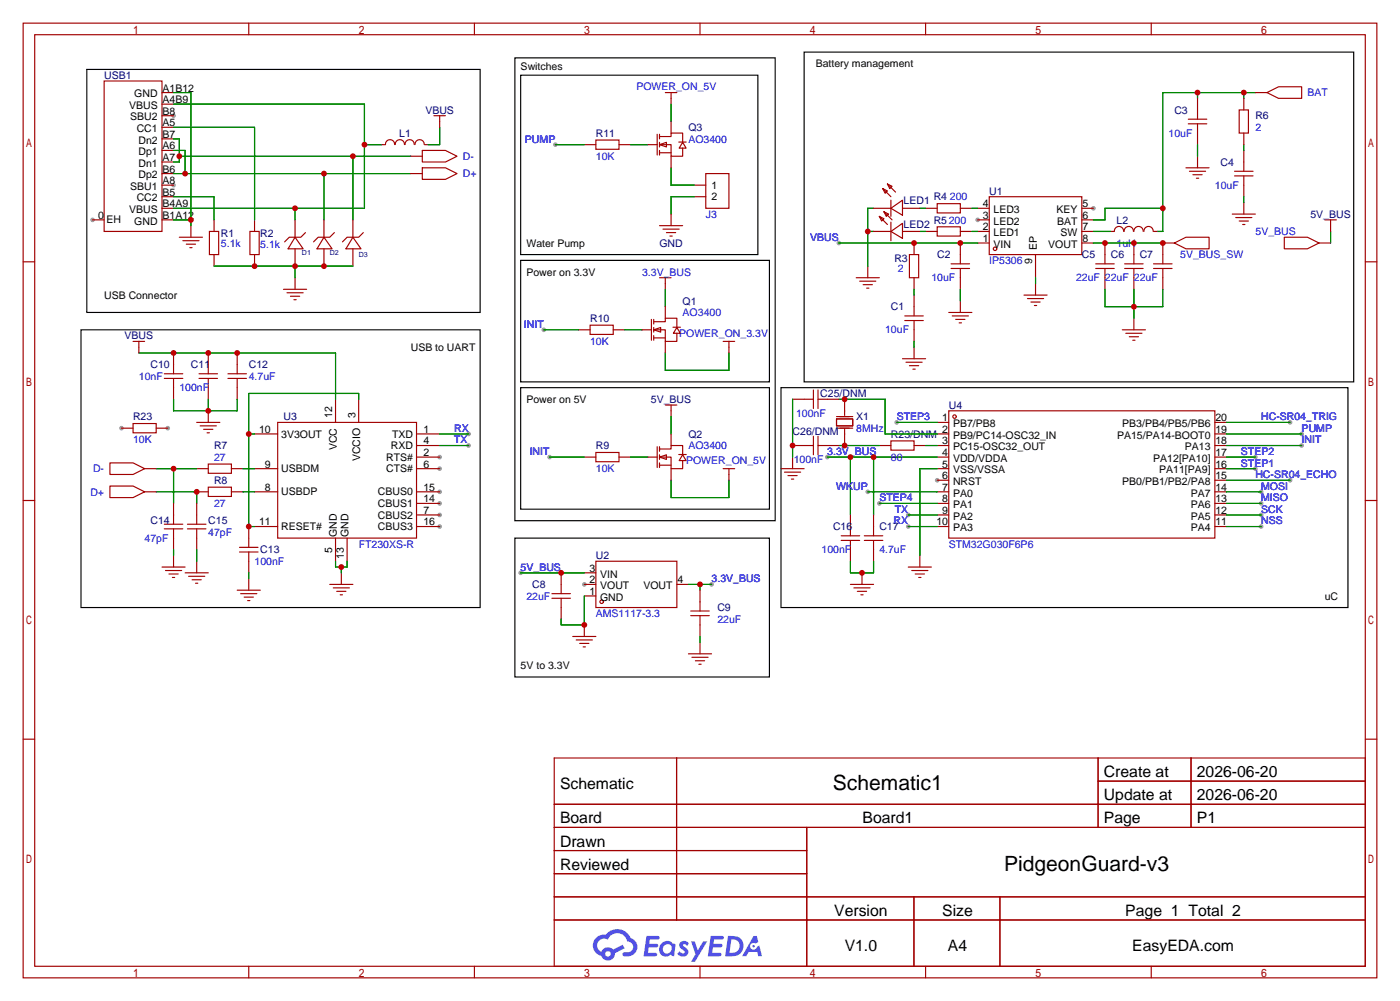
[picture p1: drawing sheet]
<svg xmlns="http://www.w3.org/2000/svg" width="307mm" height="220mm" viewBox="0 0 307 220" stroke-linecap="round" stroke-linejoin="round" font-family="sans-serif">
<g fill="#999">
<circle cx="205.7" cy="105.4" r=".51"/>
<circle cx="38.1" cy="25.4" r=".51"/>
<circle cx="38.1" cy="40.6" r=".51"/>
<circle cx="20.3" cy="48.3" r=".51"/>
<circle cx="96.5" cy="100.3" r=".51"/>
<circle cx="96.5" cy="102.9" r=".51"/>
<circle cx="96.5" cy="107.9" r=".51"/>
<circle cx="96.5" cy="110.5" r=".51"/>
<circle cx="96.5" cy="113" r=".51"/>
<circle cx="96.5" cy="115.6" r=".51"/>
<circle cx="214.6" cy="48.3" r=".51"/>
<circle cx="240" cy="45.7" r=".51"/>
<circle cx="128.3" cy="128.3" r=".51"/>
<circle cx="36.8" cy="94" r=".51"/>
<circle cx="26.7" cy="94" r=".51"/>
<circle cx="156.2" cy="128.3" r=".51"/>
<circle cx="181.6" cy="100.3" r=".51"/>
<circle cx="276.9" cy="115.6" r=".51"/>
<circle cx="276.9" cy="113" r=".51"/>
<circle cx="276.9" cy="110.5" r=".51"/>
<circle cx="276.9" cy="107.9" r=".51"/>
<circle cx="199.4" cy="113" r=".51"/>
<circle cx="199.4" cy="115.6" r=".51"/>
<circle cx="190.5" cy="107.9" r=".51"/>
<circle cx="283.2" cy="105.4" r=".51"/>
<circle cx="283.2" cy="92.7" r=".51"/>
<circle cx="275.6" cy="102.9" r=".51"/>
<circle cx="275.6" cy="100.3" r=".51"/>
<circle cx="196.8" cy="92.7" r=".51"/>
<circle cx="193" cy="110.5" r=".51"/>
<circle cx="285.7" cy="95.2" r=".51"/>
<circle cx="285.7" cy="97.8" r=".51"/>
<circle cx="121.9" cy="31.8" r=".51"/>
<circle cx="120.6" cy="100.3" r=".51"/>
<circle cx="102.9" cy="95.2" r=".51"/>
<circle cx="102.9" cy="97.8" r=".51"/>
<circle cx="114.3" cy="125.7" r=".51"/>
<circle cx="119.4" cy="72.4" r=".51"/>
<circle cx="184.1" cy="53.3" r=".51"/>
</g>
<g fill="none" stroke="#a10000" stroke-width=".25">
<path d="M5.1 5.1h297.2v209.5h-297.2zM7.6 7.6h292.1v204.5h-292.1zM54.6 5.1v2.5M104.1 5.1v2.5M153.7 5.1v2.5M203.2 5.1v2.5M252.7 5.1v2.5M5.1 57.5h2.5M299.7 57.5h2.6M5.1 109.9h2.5M299.7 109.9h2.6M5.1 162.2h2.5"/>
<path d="M121.7 166.4h178v45.7h-178zM121.7 176.5h178M148.5 166.4v35.5M241.1 166.4v15.2M241.1 171.4h58.6M261.5 166.4v15.2M299.7 162.2h2.6M121.7 181.6h178M121.7 186.7h55.4M121.7 196.8h178M121.7 191.8h55.4M177.1 181.6v30.5"/>
<path d="M200.6 196.8v15.3M219.5 196.8v15.3M54.6 212.1v2.5M104.1 212.1v2.5M121.7 201.9h178M153.7 212.1v2.5M203.2 212.1v2.5M252.7 212.1v2.5"/>
</g>
<g fill="#5487ff">
<path d="M149.4 206.8a1.3 1.3 0 0 1 1.8 .3l-.4 .6a.54 .54 0 0 0-.9-.3l.2 .3a1.28 1.28 0 0 1 .7 2 1.53 1.53 0 0 1-2.1-.3l.5-.6 .8 .4a.31 .31 0 0 0 .3-.2 .31 .31 0 0 0-.3-.4 1.12 1.12 0 0 1-.6-1.8z"/>
<path d="M151.7 206.6h.8l.7 2 1.2-2h.9l-2.7 4.5h-.9l1-1.6z"/>
<path d="M141.9 205.4h2.3a.46 .46 0 0 1 .5 .1 .46 .46 0 0 1 .1 .5l-.4 .2h-1.7l-.2 .9h1.7a.4 .4 0 0 1 .3 .5 .4 .4 0 0 1-.4 .3h-1.7l-.1 1.2h1.3a.46 .46 0 0 1 .5 .1 .46 .46 0 0 1 .1 .5l-.3 .2h-2.6z"/>
<path d="M156 205.4h2.3a.47 .47 0 0 1 .5 .1 .47 .47 0 0 1 .1 .5l-.4 .2h-1.7l-.1 .9h1.6a.4 .4 0 0 1 .3 .5 .4 .4 0 0 1-.4 .3h-1.7l-.1 1.2h1.3a.46 .46 0 0 1 .5 .1 .46 .46 0 0 1 .2 .5l-.4 .2h-2.6z"/>
<path d="M165.4 205.4h.7l.4 1.4-.6 .3a.75 .75 0 0 0-1.2 .3 .75 .75 0 0 0 .5 1.1 .75 .75 0 0 0 1-.7l.5-.3 .6 2.4h-.8l-.3-1h-1.8l-.6 1h-.9z"/>
<path d="M159.8 205.4l-.6 4.5h1.4a2.27 2.27 0 0 0 2.6-2.3 2.27 2.27 0 0 0-2.7-2.2zM160.6 206.2a1.5 1.5 0 0 1 1.8 1.5 1.5 1.5 0 0 1-2 1.4h-.2z"/>
<path d="M145.2 207.1a1.6 1.6 0 0 0-.3 2.2 1.6 1.6 0 0 0 2.3 .2l.8 .4 .3-2.5-.2-.2-.4-.1a1.58 1.58 0 0 0-2.5 0zM145.8 207.6a.98 .98 0 0 1 1.6 .4 .98 .98 0 0 1-1 1.3 .94 .94 0 0 1-.9-.7 .94 .94 0 0 1 .3-1z"/>
<path d="M130.9 205.8a2.37 2.37 0 0 0 1.1 4 1.54 1.54 0 0 0 1.8 1 1.54 1.54 0 0 0 1.2-1.6l2.2-1.1-.5-.7-2.1 1a1.57 1.57 0 0 0-2.6 .5 1.5 1.5 0 0 1-.7-2.1 1.5 1.5 0 0 1 2.2-.5 2.23 2.23 0 0 1 2.2-1.5 2.23 2.23 0 0 1 2 1.9 1.16 1.16 0 0 1 1.3 1.1 1.16 1.16 0 0 1-1.1 1.2h-.7a.47 .47 0 0 0-.6 .4 .47 .47 0 0 0 .5 .5 2.17 2.17 0 0 0 2.5-.9 2.17 2.17 0 0 0-.4-2.7l-.8-.4a3.2 3.2 0 0 0-5.4-.8l-1.1 .1zM132.9 209.4a.6 .6 0 0 1 1.2 0 .6 .6 0 0 1-1.2 0z"/>
<circle cx="165.4" cy="207.7" r=".28"/>
</g>
<g fill="none" stroke="#a10000" stroke-width=".25">
<path d="M22.9 17.8h12.7v33h-12.7zM35.6 20.3h2.5M35.6 22.9h2.5M35.6 25.4h2.5M35.6 27.9h2.5M35.6 30.5h2.5M35.6 33h2.5M35.6 35.6h2.5M35.6 38.1h2.5M83.8 31.8h.8M84.6 31.7a1.01 1.01 0 0 1 1-1 1.01 1.01 0 0 1 1 1M86.8 31.7a1.01 1.01 0 0 1 1-1.1 1.01 1.01 0 0 1 1 1.1"/>
<path d="M88.9 31.7a1.01 1.01 0 0 1 1-1.1 1.01 1.01 0 0 1 1 1.1M90.2 38.1h2.5M90.2 34.3h2.5M91.1 31.7a1.01 1.01 0 0 1 1-1 1.01 1.01 0 0 1 1 1M92.7 36.8h5.1l2.5 1.3-2.5 1.3h-5.1zM92.7 33h5.1l2.5 1.3-2.5 1.3h-5.1zM93.2 31.8h.8M95.2 25.4h2.6M96.5 25.4v2.5M128.3 31.8h2.5M130.8 30.7h5.1v2.1h-5.1zM135.9 31.8h2.5"/>
<path d="M142.2 31.8h2.1M144.3 29.5v4.5M144.8 31.8h2.5v2.5h2.6v-1.8M144.8 30h2.5v-.8h2.6v2M144.8 31.8l1.5-.6v1.1zM144.8 29.5v1M144.8 31.2v1.1M144.8 33v1M144.8 33.5h2.5M146 20.3h2.6M147.3 20.3v2.6M147.3 26.7v2.5"/>
<path d="M147.3 34.3v2.5M149 31.2h1.6M149.9 31.2l.7 1.3h-1.5zM154.9 38.1h5.1v7.6h-5.1zM260.3 36.8h5.1M260.9 26.2h4M260.9 27.2h4M261.1 37.6h3.6M261.9 38.4h2M262.6 39.1h.5M262.9 21.6v4.6M262.9 27.2v4.6"/>
<path d="M262.9 34.3v2.5M271 37.6h4.1M271 38.6h4.1M272 24.1h2.1v5.1h-2.1zM273 21.6v2.5M273 29.2v2.6M273 33v4.6M273 38.6v4.6M275.6 20.3h2.5M278.1 20.3l2.6-1.3h5.1v2.6h-5.1zM20.3 48.3h2.6M35.6 40.6h2.5"/>
<path d="M35.6 43.2h2.5M35.6 45.7h2.5M35.6 48.3h2.5M39.4 52.1h5M40.1 52.8h3.6M40.9 53.6h2M41.7 54.4h.5M41.9 49.5v2.6M46 50.8h2v5.1h-2zM47 48.3v2.5M47 55.9v2.5M54.9 50.8h2v5.1h-2z"/>
<path d="M55.9 48.3v2.5M55.9 55.9v2.5M64.8 52.1l1.7 2.5h-3.3zM64.8 48.3v3.8M64.8 54.6v3.8M67.1 51.1l-1.1 1h-2.5l-1 1M71.1 52.1l1.8 2.5h-3.3zM71.1 48.3v3.8M71.1 54.6v3.8M73.4 51.1l-1 1h-2.6l-1 1M77.5 52.1l1.7 2.5h-3.3zM77.5 48.3v3.8"/>
<path d="M77.5 54.6v3.8M79.8 51.1l-1.1 1h-2.5l-1 1M144.8 49.5h5.1M145.5 50.3h3.6M146.3 51.1h2M147.1 51.8h.5M147.3 47v2.5M152.4 40.6h2.5M152.4 43.2h2.5M190.5 58.4v2.6M191.8 45.7h3.8M191.8 50.8h3.8"/>
<path d="M193 47.5l1.1 .5-.6 .5zM193 47.5l1.8 1.8M193.8 41.4l1 .5-.5 .5zM193.8 41.4l1.8 1.8M194.1 46.5l1 .5-.5 .5zM194.1 46.5l1.7 1.8M194.8 40.4l1 .5-.5 .5zM194.8 40.4l1.8 1.8M195.6 45.7l2.5-1.8v3.3zM195.6 50.8l2.5-1.8v3.3zM195.6 43.9v3.6M195.6 48.8v4"/>
<path d="M198.1 45.7h3.8M198.1 50.8h3.8M199.6 55.9h2.1v5.1h-2.1zM200.7 53.3v2.6M203.2 45.7h2.5M203.2 50.8h2.5M205.7 44.7h5.1v2h-5.1zM205.7 49.8h5.1v2h-5.1zM208.8 57.9h4.1M208.8 58.9h4.1M210.8 45.7h2.6M210.8 50.8h2.6"/>
<path d="M210.8 53.3v4.6M210.8 58.9v4.6M214.6 45.7h2.6M214.6 48.3h2.6M214.6 53.3h2.6M214.6 50.8h2.6M217.2 43.2h20.3v12.7h-20.3zM227.3 55.9v5.1M237.5 45.7h2.5M237.5 48.3h2.5M237.5 53.3h2.5M237.5 50.8h2.5"/>
<path d="M240.5 57.9h4.1M240.5 58.9h4.1M242.6 53.3v4.6M242.6 58.9v4.6M243.8 50.8h.8M244.6 50.8a1.01 1.01 0 0 1 1-1.1 1.01 1.01 0 0 1 1.1 1.1M246.8 50.8a1.01 1.01 0 0 1 1-1.1 1.01 1.01 0 0 1 1 1.1M246.9 57.9h4.1M246.9 58.9h4.1M248.9 53.3v4.6M248.9 58.9v4.6M248.9 50.8a1.01 1.01 0 0 1 1-1.1 1.01 1.01 0 0 1 1.1 1.1"/>
<path d="M251.1 50.8a1.01 1.01 0 0 1 1-1.1 1.01 1.01 0 0 1 1.1 1.1M253.2 50.8h.8M253.2 57.9h4.1M253.2 58.9h4.1M255.3 58.9v4.6M257.8 53.3l2.5-1.2h5.1v2.5h-5.1zM257.8 53.3h-2.5v4.6M270.5 47h5.1M271.3 47.8h3.5M272 48.5h2.1M272.8 49.3h.5M273 44.4v2.6"/>
<path d="M281.9 52.1h5.1l2.6 1.2-2.6 1.3h-5.1zM289.6 53.3h2.5M290.8 48.3h2.6M292.1 48.3v2.5M29.2 74.9h2.5M30.5 74.9v2.6M38.1 77.5v4.5M45.7 77.5v4.5M52.1 77.5v4.5M62.2 63.5h5.1M63 64.3h3.5M63.8 65h2"/>
<path d="M64.5 65.8h.5M64.8 61v2.5M127 72.4h2.5M129.5 71.4h5.1v2h-5.1zM134.6 72.4h2.6M141 72.4h2M143 70.1v4.6M143.5 72.4h2.5v2.5h2.6v-1.7M143.5 70.6h2.5v-.8h2.6v2.1M143.5 72.4l1.5-.5v1zM143.5 70.1v1M143.5 71.9v1"/>
<path d="M143.5 73.7v1M143.5 74.2h2.5M144.8 61h2.5M146 61v2.5M146 67.3v2.5M146 74.9v2.6M147.7 71.8h1.7M148.6 71.9l.8 1.3h-1.6zM158.7 74.9h2.6M160 74.9v2.6M188 61h5M188.7 61.7h3.6"/>
<path d="M189.5 62.5h2M190.2 63.2h.6M198.1 78.7h5.1M198.6 69.3h4.1M198.6 70.4h4.1M198.9 79.5h3.5M200.7 61v2.5M200.7 64.8v4.5M200.7 70.4v4.5M200.7 76.2v2.5M208.3 68.6h5.1M209 69.3h3.6"/>
<path d="M209.8 70.1h2M210.6 70.9h.5M210.8 66v2.6M224.8 64.8h5.1M225.6 65.5h3.5M226.3 66.3h2M227.1 67.1h.5M227.3 62.2v2.6M246.4 72.4h5.1M247.1 73.2h3.6M247.9 73.9h2M248.7 74.7h.5"/>
<path d="M248.9 69.8v2.6M26.7 94h2.5M29.2 93h5.1v2h-5.1zM34.3 94h2.5M36.1 82h4M36.1 83.1h4M38.1 83.1v4.5M43.2 92.7h5.1M43.7 82h4.1M43.7 83.1h4.1M43.9 93.5h3.6M44.7 94.2h2"/>
<path d="M45.5 95h.5M45.7 83.1v4.5M45.7 90.2v2.5M50 82h4.1M50 83.1h4.1M52.1 83.1v4.5M55.9 95.2h5.1M61 92.7h30.4v25.4h-30.4zM73.7 87.6v5.1M78.7 87.6v5.1M91.4 95.2h5.1M91.4 97.8h5.1"/>
<path d="M130.8 99.3h5.1v2h-5.1zM144.3 98v4.6M144.8 98.6h2.5v-.8h2.6v2M144.8 98v1.1M144.8 99.8v1M146 88.9h2.6M147.3 88.9v2.5M147.3 95.2v2.6M149 99.8h1.6M149.9 99.8l.7 1.3h-1.5zM174 97.8h4.6M174 87.6h4.6"/>
<path d="M178.6 85.6v4.1M178.6 95.8v4M179.6 97.8h4.5M179.6 87.6h4.5M179.6 85.6v4.1M179.6 95.8v4M183.6 91.9h3.6v1.6h-3.6zM183.6 91.4h3.6M183.6 94h3.6M185.4 87.6v3.6M185.4 94.2v3.6M193 97.8h2.6"/>
<path d="M195.6 96.8h5.1v2h-5.1zM199.6 80.3h2.1M200.4 81h.5M200.7 97.8h2.5M205.7 92.7h2.6M205.7 95.2h2.6M205.7 97.8h2.6M208.3 90.2h58.4v27.9h-58.4zM266.7 92.7h2.5M266.7 95.2h2.5M266.7 97.8h2.5M24.1 101.6h5.1l2.5 1.3-2.5 1.2h-5.1z"/>
<path d="M24.1 106.7h5.1l2.5 1.2-2.5 1.3h-5.1zM31.7 102.9h2.6M31.7 107.9h2.6M36.1 115.1h4M36.1 116.1h4M38.1 110.5v4.6M38.1 116.1v4.5M41.1 115.1h4.1M41.1 116.1h4.1M43.2 102.9h2.5M43.2 107.9h2.5M43.2 110.5v4.6"/>
<path d="M43.2 116.1v4.5M45.7 101.9h5.1v2h-5.1zM45.7 106.9h5.1v2.1h-5.1zM50.8 102.9h2.5M50.8 107.9h2.5M54.6 115.6v4.5M55.9 102.9h5.1M55.9 107.9h5.1M55.9 115.6h5.1M73.7 118.1v5.1M76.2 118.1v5.1M91.4 100.3h5.1"/>
<path d="M91.4 102.9h5.1M91.4 107.9h5.1M91.4 110.5h5.1M91.4 113h5.1M91.4 115.6h5.1M128.3 100.3h2.5M135.9 100.3h2.5M142.2 100.3h2.1M144.8 100.3h2.5v2.6h2.6v-1.8M144.8 100.3l1.5-.5v1zM144.8 101.6v1M144.8 102.1h2.5"/>
<path d="M147.3 102.9v2.5M158.7 102.9h2.6M160 102.9v2.5M171.4 102.9h5.1M172.2 103.6h3.6M173 104.4h2M173.7 105.2h.5M174 100.3v2.6M184.7 117.6h4M184.7 118.6h4M186.7 113v4.6M186.7 118.6v4.6"/>
<path d="M189.7 117.6h4.1M189.7 118.6h4.1M191.8 113v4.6M191.8 118.6v4.6M205.7 100.3h2.6M205.7 102.9h2.6M205.7 105.4h2.6M205.7 107.9h2.6M205.7 110.5h2.6M205.7 113h2.6M205.7 115.6h2.6M266.7 100.3h2.5"/>
<path d="M266.7 102.9h2.5M266.7 105.4h2.5M266.7 107.9h2.5M266.7 110.5h2.5M266.7 113h2.5M266.7 115.6h2.5M35.6 124.5h5M36.3 125.2h3.6M37.1 126h2M37.8 126.7h.6M38.1 121.9v2.6M40.6 125.7h5.1"/>
<path d="M41.4 126.5h3.6M42.2 127.3h2M42.9 128h.5M43.2 123.2v2.5M52.1 129.5h5M52.6 120.1h4M52.6 121.2h4M52.8 130.3h3.6M53.6 131.1h2M54.4 131.8h.5M54.6 121.2v4.5M54.6 127v2.5"/>
<path d="M72.4 128.3h5.1M73.2 129h3.5M73.9 129.8h2M74.7 130.6h.5M74.9 125.7v2.6M121.2 130.3h4M121.2 131.3h4M123.2 125.7v4.6M123.2 131.3v4.6M125.7 139.7h5.1M128.3 128.3h2.5M128.3 130.8h2.5"/>
<path d="M128.3 125.7h2.5M128.3 137.2v2.5M130.8 123.2h17.8v10.1h-17.8zM148.6 128.3h2.5M151.6 134.1h4.1M151.6 135.1h4.1M153.7 129.5v4.6M153.7 135.1v4.6M186.7 128.3h5.1M187.5 129h3.5M188.2 129.8h2M189 130.6h.5"/>
<path d="M189.2 125.7v2.6M199.4 124.5h5.1M200.2 125.2h3.5M200.9 126h2M201.7 126.7h.5M201.9 121.9v2.6M126.5 140.5h3.5M127.3 141.2h2M128 142h.5M151.1 143.5h5.1M151.9 144.3h3.5M152.7 145h2"/>
<path d="M153.4 145.8h.5M153.7 141v2.5"/>
<circle cx="218.4" cy="54.6" r=".38"/>
<circle cx="209.5" cy="91.4" r=".38"/>
<circle cx="132.1" cy="132.1" r=".38"/>
</g>
<path d="M19 15.2h86.4v53.4h-86.4zM113 12.7h57.2v101.6h-57.2zM114.3 16.5h52.1v39.4h-52.1zM176.5 11.4h120.7v72.4h-120.7zM114.3 57.1h54.6v26.7h-54.6zM17.8 72.4h87.6v60.9h-87.6zM114.3 85.1h54.6v26.7h-54.6zM171.4 85.1h124.5v48.2h-124.5zM113 118.1h55.9v30.5h-55.9z" fill="none" stroke="#000" stroke-width=".25"/>
<g fill="none" stroke="#008700" stroke-width=".25">
<path d="M38.1 20.3h3.8v29.2M38.1 22.9h41.9v22.8h-41.9M38.1 30.5h1.3v5.1h-1.3M38.1 38.1h52.1M38.1 33h2.5v5.1M38.1 27.9h17.8v20.4M39.4 34.3h50.8M71.1 38.1v10.2M77.5 34.3v14M80 31.8h3.8M96.5 27.9v3.9h-2.5M121.9 31.8h6.4"/>
<path d="M138.4 31.8h3.8M147.3 22.9v3.8M147.3 36.8v3.8h5.1M262.9 20.3v1.3M262.9 31.8v2.5M273 20.3v1.3M273 31.8v1.2M275.6 20.3h-20.3v30.5h-1.3M38.1 48.3h3.8M38.1 43.2h8.9v5.1M47 58.4h30.5M64.8 45.7v2.6"/>
<path d="M64.8 58.4v2.6M152.4 43.2h-5.1v3.8M184.1 53.3h30.5M190.5 50.8h1.3M191.8 45.7h-1.3v12.7M201.9 45.7h1.3M201.9 50.8h1.3M213.4 45.7h1.2M213.4 50.8h1.2M240 50.8h3.8M240 53.3h15.3M255.3 45.7h-12.7v2.6h-2.6"/>
<path d="M273 43.2v1.2M292.1 50.8v2.5M30.5 77.5h43.2v10.1M119.4 72.4h7.6M137.2 72.4h3.8M146 77.5v3.8h14v-3.8M146 63.5v3.8M200.7 63.5v1.3M200.7 74.9v1.3M210.8 63.5v2.5M227.3 61v1.2M242.6 63.5v3.8h12.7v-3.8"/>
<path d="M248.9 63.5v6.3M38.1 87.6v2.6h14v-2.6M45.7 87.6v2.6M54.6 95.2h1.3M78.7 87.6v-1.2h-24.1v29.2h1.3M96.5 95.2h6.4M96.5 97.8h6.4M147.3 91.4v3.8M174 87.6v12.7M184.1 87.6h10.2v7.6h11.4M184.1 97.8h8.9M196.8 92.7h8.9"/>
<path d="M203.2 97.8h2.5M269.2 92.7h14M269.2 95.2h16.6M269.2 97.8h16.6M34.3 102.9h8.9M34.3 107.9h8.9v2.6M38.1 102.9v7.6M53.3 102.9h2.6M53.3 107.9h2.6M120.6 100.3h7.7M138.4 100.3h3.8M147.3 105.4v3.8h12.7v-3.8"/>
<path d="M181.6 100.3h24.1M186.7 100.3v12.7M190.5 107.9h15.2M191.8 100.3v12.7M193 110.5h12.7M199.4 115.6h6.3M199.4 113h6.3M205.7 102.9h-3.8v19M269.2 100.3h6.4M269.2 102.9h6.4M269.2 115.6h7.7M269.2 113h7.7"/>
<path d="M269.2 110.5h7.7M269.2 107.9h7.7M269.2 105.4h14M38.1 120.6v1.3M43.2 120.6v2.6M54.6 125.7v1.3M73.7 123.2v1.3h2.5v-1.3M74.9 124.5v1.2M114.3 125.7h14M128.3 130.8v6.4h-5.1v-1.3M151.1 128.3h5.1M153.7 128.3v1.2"/>
<path d="M153.7 139.7v1.3M186.7 123.2v2.5h5.1v-2.5"/>
</g>
<g fill="#c00">
<circle cx="41.9" cy="48.3" r=".63"/>
<circle cx="273.1" cy="20.3" r=".63"/>
<circle cx="262.9" cy="20.3" r=".63"/>
<circle cx="255.3" cy="45.7" r=".63"/>
<circle cx="74.9" cy="124.5" r=".63"/>
<circle cx="153.7" cy="128.3" r=".63"/>
<circle cx="191.8" cy="100.3" r=".63"/>
<circle cx="186.7" cy="100.3" r=".63"/>
<circle cx="189.2" cy="125.7" r=".63"/>
<circle cx="54.6" cy="115.6" r=".63"/>
<circle cx="54.6" cy="95.2" r=".63"/>
<circle cx="39.4" cy="34.3" r=".63"/>
<circle cx="77.5" cy="34.3" r=".63"/>
<circle cx="40.6" cy="38.1" r=".63"/>
<circle cx="71.1" cy="38.1" r=".63"/>
<circle cx="38.1" cy="102.9" r=".63"/>
<circle cx="43.2" cy="107.9" r=".63"/>
<circle cx="52.1" cy="77.5" r=".63"/>
<circle cx="45.7" cy="77.5" r=".63"/>
<circle cx="38.1" cy="77.5" r=".63"/>
<circle cx="190.5" cy="50.8" r=".63"/>
<circle cx="45.7" cy="90.2" r=".63"/>
<circle cx="123.2" cy="125.7" r=".63"/>
<circle cx="128.3" cy="137.2" r=".63"/>
<circle cx="242.6" cy="53.3" r=".63"/>
<circle cx="248.9" cy="53.3" r=".63"/>
<circle cx="255.3" cy="53.3" r=".63"/>
<circle cx="248.9" cy="67.3" r=".63"/>
<circle cx="64.8" cy="58.4" r=".63"/>
<circle cx="71.1" cy="58.4" r=".63"/>
<circle cx="55.9" cy="58.4" r=".63"/>
<circle cx="200.7" cy="53.3" r=".63"/>
<circle cx="210.8" cy="53.3" r=".63"/>
<circle cx="80" cy="31.7" r=".63"/>
<circle cx="64.8" cy="45.7" r=".63"/>
<circle cx="185.4" cy="87.6" r=".63"/>
<circle cx="185.4" cy="97.8" r=".63"/>
<circle cx="174" cy="97.8" r=".63"/>
</g>
<g font-size="4.6">
<text x="182.9" y="173.5">Schematic1</text>
<text x="220.4" y="191.3">PidgeonGuard-v3</text>
</g>
<g font-size="3.5">
<text x="122.9" y="173.1">Schematic</text>
<text x="242.3" y="170.6">Create at</text>
<text x="262.7" y="170.6">2026-06-20</text>
<text x="242.3" y="175.7">Update at</text>
<text x="262.7" y="175.7">2026-06-20</text>
<text x="122.9" y="180.7">Board</text>
<text x="122.9" y="185.8">Drawn</text>
<text x="189.3" y="180.7">Board1</text>
<text x="242.3" y="180.7">Page</text>
<text x="262.7" y="180.7">P1</text>
<text x="122.9" y="190.9">Reviewed</text>
<text x="183.1" y="201.1">Version</text>
<text x="206.8" y="201.1">Size</text>
<text x="247" y="201.1">Page 1 Total 2</text>
<text x="185.4" y="208.7">V1.0</text>
<text x="208.1" y="208.7">A4</text>
<text x="248.6" y="208.7">EasyEDA.com</text>
</g>
<g font-size="2.3" fill="#000080">
<text x="22.9" y="17.3">USB1</text>
<text x="93.4" y="24.9">VBUS</text>
<text x="151.1" y="28.7">Q3</text>
<text x="257.8" y="24.9">C3</text>
<text x="275.6" y="26.2">R6</text>
<text x="87.6" y="30">L1</text>
<text x="130.8" y="30">R11</text>
<text x="268" y="36.4">C4</text>
<text x="198.4" y="44.7">LED1</text>
<text x="205" y="44">R4</text>
<text x="217.2" y="42.7">U1</text>
<text x="287.7" y="47.8">5V_BUS</text>
<text x="48.5" y="52.1">R1</text>
<text x="57.1" y="52.1">R2</text>
<text x="198.4" y="50.1">LED2</text>
<text x="205" y="49.1">R5200</text>
<text x="245.1" y="49.1">L2</text>
<text x="144.8" y="54.1">GND</text>
<text x="196.3" y="57.4">R3</text>
<text x="205.7" y="56.7">C2</text>
<text x="237.5" y="56.7">C5</text>
<text x="243.8" y="56.7">C6</text>
<text x="250.2" y="56.7">C7</text>
<text x="129.5" y="70.7">R10</text>
<text x="149.9" y="66.8">Q1</text>
<text x="195.6" y="68.1">C1</text>
<text x="27.3" y="74.5">VBUS</text>
<text x="33" y="80.8">C10</text>
<text x="41.9" y="80.8">C11</text>
<text x="54.6" y="80.8">C12</text>
<text x="142.9" y="88.4">5V_BUS</text>
<text x="180.1" y="87.2">C25/DNM</text>
<text x="208.3" y="89.7">U4</text>
<text x="29.2" y="92.2">R23</text>
<text x="62.2" y="92.2">U3</text>
<text x="174" y="95.5">C26/DNM</text>
<text x="188" y="92.2">X1</text>
<text x="47" y="98.6">R7</text>
<text x="130.8" y="98.6">R9</text>
<text x="151.1" y="96.1">Q2</text>
<text x="195.6" y="96.1">R23/DNM</text>
<text x="47" y="106.2">R8</text>
<text x="33" y="115.1">C14</text>
<text x="45.7" y="115.1">C15</text>
<text x="182.9" y="116.4">C16</text>
<text x="193" y="116.4">C17</text>
<text x="57.1" y="121.5">C13</text>
<text x="130.8" y="122.7">U2</text>
<text x="116.8" y="129.1">C8</text>
<text x="157.5" y="134.2">C9</text>
</g>
<g font-size="2.3">
<text x="114.3" y="15.3">Switches</text>
<text x="179.1" y="14.8">Battery management</text>
<text x="28.3" y="23.9">VBUS</text>
<text x="29.5" y="21.4">GND</text>
<text x="35.7" y="20.1">A1B12</text>
<text x="35.7" y="22.6">A4B9</text>
<text x="28.6" y="26.4">SBU2</text>
<text x="30" y="29">CC1</text>
<text x="35.7" y="25.2">B8</text>
<text x="35.7" y="27.7">A5</text>
<text x="30.4" y="31.5">Dn2</text>
<text x="30.4" y="34.1">Dp1</text>
<text x="35.7" y="30.3">B7</text>
<text x="35.7" y="32.8">A6</text>
<text x="35.7" y="35.3">A7</text>
<text x="28.6" y="41.7">SBU1</text>
<text x="30.4" y="36.6">Dn1</text>
<text x="30.4" y="39.1">Dp2</text>
<text x="35.7" y="37.9">B6</text>
<text x="35.7" y="40.4">A8</text>
<text x="156.2" y="41.4">1</text>
<text x="28.3" y="46.8">VBUS</text>
<text x="30" y="44.2">CC2</text>
<text x="35.7" y="43">B5</text>
<text x="35.7" y="45.5">B4A9</text>
<text x="156.2" y="44">2</text>
<text x="215.8" y="45.5">4</text>
<text x="218.1" y="46.8">LED3</text>
<text x="231.9" y="46.8">KEY</text>
<text x="237.6" y="45.5">5</text>
<text x="21.6" y="48">0</text>
<text x="23.4" y="49">EH</text>
<text x="29.5" y="49.3">GND</text>
<text x="35.7" y="48">B1A12</text>
<text x="215.8" y="53.1">1</text>
<text x="215.8" y="50.6">2</text>
<text x="215.8" y="48">3</text>
<text x="218.1" y="51.8">LED1</text>
<text x="218.1" y="49.3">LED2</text>
<text x="232.1" y="49.3">BAT</text>
<text x="232.8" y="51.8">SW</text>
<text x="237.6" y="48">6</text>
<text x="237.6" y="50.6">7</text>
<text x="237.6" y="53.1">8</text>
<text x="115.6" y="54.1">Water Pump</text>
<text x="218.1" y="54.4">VIN</text>
<text x="226.6" y="57.9" transform="rotate(-90 226.6 57.9)">9</text>
<text x="227.6" y="54.9" transform="rotate(-90 227.6 54.9)">EP</text>
<text x="230.1" y="54.4">VOUT</text>
<text x="22.9" y="65.6">USB Connector</text>
<text x="115.6" y="60.5">Power on 3.3V</text>
<text x="90.2" y="77">USB to UART</text>
<text x="115.6" y="88.4">Power on 5V</text>
<text x="56.9" y="95">10</text>
<text x="72.9" y="91.7" transform="rotate(-90 72.9 91.7)">12</text>
<text x="78" y="91.7" transform="rotate(-90 78 91.7)">3</text>
<text x="93" y="95">1</text>
<text x="206.9" y="92.5">1</text>
<text x="206.9" y="95">2</text>
<text x="209.2" y="93.8">PB7/PB8</text>
<text x="246.4" y="93.8">PB3/PB4/PB5/PB6</text>
<text x="266.8" y="95">19</text>
<text x="266.8" y="92.5">20</text>
<text x="61.7" y="96">3V3OUT</text>
<text x="74" y="98.8" transform="rotate(-90 74 98.8)">VCC</text>
<text x="79" y="101.3" transform="rotate(-90 79 101.3)">VCCIO</text>
<text x="84.8" y="101.1">RTS#</text>
<text x="85.8" y="98.6">RXD</text>
<text x="86.1" y="96">TXD</text>
<text x="93" y="97.6">4</text>
<text x="93" y="100.1">2</text>
<text x="206.9" y="97.6">3</text>
<text x="206.9" y="100.1">4</text>
<text x="209.2" y="96.3">PB9/PC14-OSC32_IN</text>
<text x="209.2" y="98.8">PC15-OSC32_OUT</text>
<text x="209.2" y="101.4">VDD/VDDA</text>
<text x="245.2" y="96.3">PA15/PA14-BOOT0</text>
<text x="253.2" y="101.4">PA12[PA10]</text>
<text x="260.1" y="98.8">PA13</text>
<text x="266.8" y="100.1">17</text>
<text x="266.8" y="97.6">18</text>
<text x="58.2" y="102.6">9</text>
<text x="58.2" y="107.7">8</text>
<text x="61.7" y="103.7">USBDM</text>
<text x="84.8" y="103.7">CTS#</text>
<text x="93" y="102.6">6</text>
<text x="93" y="107.7">15</text>
<text x="206.9" y="102.6">5</text>
<text x="206.9" y="105.2">6</text>
<text x="206.9" y="107.7">7</text>
<text x="209.2" y="103.9">VSS/VSSA</text>
<text x="209.2" y="106.5">NRST</text>
<text x="246.4" y="106.5">PB0/PB1/PB2/PA8</text>
<text x="254.5" y="103.9">PA11[PA9]</text>
<text x="266.8" y="107.7">14</text>
<text x="266.8" y="105.2">15</text>
<text x="266.8" y="102.6">16</text>
<text x="61.7" y="108.7">USBDP</text>
<text x="83" y="108.7">CBUS0</text>
<text x="83" y="111.3">CBUS1</text>
<text x="83" y="113.8">CBUS2</text>
<text x="93" y="110.3">14</text>
<text x="93" y="112.8">7</text>
<text x="206.9" y="110.3">8</text>
<text x="206.9" y="112.8">9</text>
<text x="209.2" y="109">PA0</text>
<text x="209.2" y="111.5">PA1</text>
<text x="261.4" y="111.5">PA6</text>
<text x="261.4" y="109">PA7</text>
<text x="266.8" y="112.8">12</text>
<text x="266.8" y="110.3">13</text>
<text x="56.9" y="115.3">11</text>
<text x="61.7" y="116.4">RESET#</text>
<text x="74" y="117.8" transform="rotate(-90 74 117.8)">GND</text>
<text x="76.5" y="117.8" transform="rotate(-90 76.5 117.8)">GND</text>
<text x="83" y="116.4">CBUS3</text>
<text x="93" y="115.3">16</text>
<text x="205.6" y="115.3">10</text>
<text x="209.2" y="114.1">PA2</text>
<text x="209.2" y="116.6">PA3</text>
<text x="261.4" y="116.6">PA4</text>
<text x="261.4" y="114.1">PA5</text>
<text x="266.8" y="115.3">11</text>
<text x="72.9" y="121.4" transform="rotate(-90 72.9 121.4)">5</text>
<text x="75.5" y="122.7" transform="rotate(-90 75.5 122.7)">13</text>
<text x="129.4" y="125.5">3</text>
<text x="129.4" y="130.6">1</text>
<text x="129.4" y="128">2</text>
<text x="131.7" y="131.9">GND</text>
<text x="131.7" y="129.3">VOUT</text>
<text x="131.7" y="126.8">VIN</text>
<text x="141.2" y="129.3">VOUT</text>
<text x="148.7" y="128">4</text>
<text x="290.8" y="131.6">uC</text>
<text x="114.3" y="146.9">5V to 3.3V</text>
</g>
<g font-size="2.3" fill="#00f">
<text x="139.7" y="19.9">POWER_ON_5V</text>
<text x="287" y="21.1">BAT</text>
<text x="275.6" y="28.7">2</text>
<text x="101.6" y="35.1">D-</text>
<text x="115.2" y="31.3">PUMP</text>
<text x="130.8" y="35.1">10K</text>
<text x="151.1" y="31.3">AO3400</text>
<text x="256.5" y="30">10uF</text>
<text x="101.6" y="38.9">D+</text>
<text x="266.7" y="41.4">10uF</text>
<text x="154.9" y="47.8">J3</text>
<text x="208.5" y="44">200</text>
<text x="177.9" y="52.9">VBUS</text>
<text x="275.6" y="51.6">5V_BUS</text>
<text x="48.5" y="54.1">5.1k</text>
<text x="57.1" y="54.4">5.1k</text>
<text x="197.1" y="59.7">2</text>
<text x="217.2" y="58">IP5306</text>
<text x="245.1" y="54.1">1uH</text>
<text x="259.1" y="56.7">5V_BUS_SW</text>
<text x="141" y="60.5">3.3V_BUS</text>
<text x="204.5" y="61.8">10uF</text>
<text x="236.2" y="61.8">22uF</text>
<text x="242.6" y="61.8">22uF</text>
<text x="248.9" y="61.8">22uF</text>
<text x="115" y="71.9">INIT</text>
<text x="149.9" y="69.4">AO3400</text>
<text x="129.5" y="75.7">10K</text>
<text x="149.1" y="74">POWER_ON_3.3V</text>
<text x="194.3" y="73.2">10uF</text>
<text x="30.5" y="83.4">10nF</text>
<text x="54.6" y="83.4">4.7uF</text>
<text x="39.4" y="85.9">100nF</text>
<text x="99.7" y="94.8">RX</text>
<text x="174.8" y="91.5">100nF</text>
<text x="188" y="94.8">8MHz</text>
<text x="196.8" y="92.2">STEP3</text>
<text x="276.9" y="92.2">HC-SR04_TRIG</text>
<text x="285.8" y="94.8">PUMP</text>
<text x="29.2" y="97.3">10K</text>
<text x="47" y="101.1">27</text>
<text x="99.7" y="97.3">TX</text>
<text x="116.3" y="99.9">INIT</text>
<text x="150.6" y="101.9">POWER_ON_5V</text>
<text x="151.1" y="98.6">AO3400</text>
<text x="174.2" y="101.6">100nF</text>
<text x="181.6" y="99.9">3.3V_BUS</text>
<text x="195.6" y="101.1">80</text>
<text x="272.4" y="99.9">STEP2</text>
<text x="285.8" y="97.3">INIT</text>
<text x="20.4" y="103.7">D-</text>
<text x="130.8" y="103.7">10K</text>
<text x="183.6" y="107.5">WKUP</text>
<text x="272.4" y="102.4">STEP1</text>
<text x="275.6" y="104.9">HC-SR04_ECHO</text>
<text x="276.9" y="107.5">MOSI</text>
<text x="19.8" y="108.8">D+</text>
<text x="47" y="111.3">27</text>
<text x="193" y="110">STEP4</text>
<text x="196.4" y="112.6">TX</text>
<text x="276.9" y="112.6">SCK</text>
<text x="276.9" y="110">MISO</text>
<text x="31.7" y="118.9">47pF</text>
<text x="45.7" y="117.6">47pF</text>
<text x="196.2" y="115.1">RX</text>
<text x="276.9" y="115.1">NSS</text>
<text x="55.9" y="124">100nF</text>
<text x="78.7" y="120.2">FT230XS-R</text>
<text x="114.3" y="125.3">5V_BUS</text>
<text x="180.3" y="121.5">100nF</text>
<text x="193" y="121.5">4.7uF</text>
<text x="208.3" y="120.2">STM32G030F6P6</text>
<text x="115.6" y="131.6">22uF</text>
<text x="156.2" y="127.8">3.3V_BUS</text>
<text x="130.8" y="135.4">AMS1117-3.3</text>
<text x="157.5" y="136.7">22uF</text>
</g>
<g font-size="1.6" fill="#000080">
<text x="66.3" y="56.1">D1</text>
<text x="72.4" y="56.1">D2</text>
<text x="78.7" y="56.3">D3</text>
</g>
</svg>
